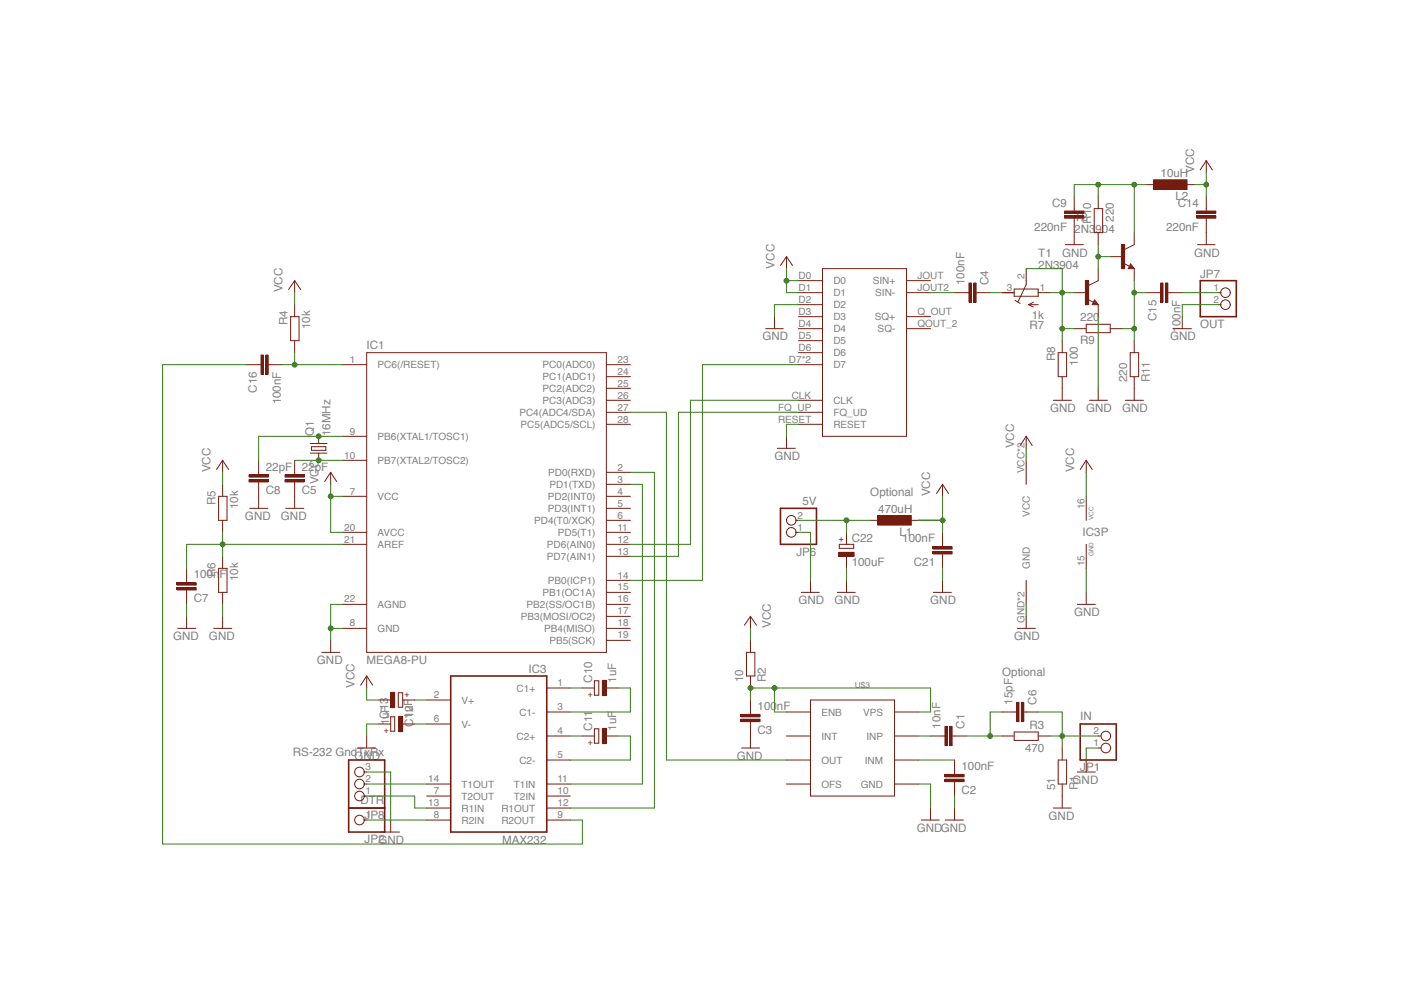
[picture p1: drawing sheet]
<svg xmlns="http://www.w3.org/2000/svg" width="297mm" height="210mm" viewBox="0 0 297 210" stroke-linecap="round" stroke-linejoin="round" font-family="sans-serif">
<path d="M253.9 59.4h7.7v7.6h-7.7zM165.1 107.6h7.6v7.6h-7.6zM95.4 143h20.3v33.1h-20.3zM73.8 160.8h7.6v10.2h-7.6z" fill="none" stroke="#751c10" stroke-width=".34"/>
<g fill="none" stroke="#751c10" stroke-width=".21">
<path d="M166.4 54.3l1.3 1.9M166.4 54.3l-1.3 1.9M166.4 54.3v2.5M162 69.5h3.7M163.9 67v2.5M257.7 61.9h.6M257.7 64.5h.6M217.1 92.3l1.3 2M217.1 92.3l-1.3 2M217.1 92.3v2.6M229.8 97.4v2.5M229.8 97.4l1.3 1.9"/>
<path d="M229.8 97.4l-1.3 1.9M168.3 112.6h.6M168.3 110.1h.6M199.4 102.5l1.3 1.9M199.4 102.5l-1.3 1.9M199.4 102.5v2.5M229.8 105v5.1M229.8 115.2v5.1M169.5 125.3h3.8M171.5 122.8v2.5M215.2 133h3.9M217.1 130.4v2.6"/>
<path d="M227.9 127.9h3.9M229.8 125.3v2.6M90.3 148.1h5.1M90.3 153.2h5.1M115.7 145.6h5M115.7 150.7h5M115.7 155.7h5M125.8 144.1h.9v3h-.9zM77 165.9h.6M77 168.4h.6M77 163.4h.6M90.3 165.9h5.1"/>
<path d="M90.3 168.4h5.1M90.3 171h5.1M90.3 173.5h5.1M115.7 160.8h5M115.7 165.9h5M115.7 168.4h5M115.7 171h5M115.7 173.5h5"/>
<circle cx="259.3" cy="64.5" r="1.02"/>
<circle cx="259.3" cy="61.9" r="1.02"/>
<circle cx="167.4" cy="112.6" r="1.02"/>
<circle cx="167.4" cy="110.1" r="1.02"/>
<circle cx="76.1" cy="168.4" r="1.02"/>
<circle cx="76.1" cy="165.9" r="1.02"/>
<circle cx="76.1" cy="163.4" r="1.02"/>
</g>
<path d="M127.4 143.9h.9v3.3h-.9z" fill="#751c10"/>
<path d="M123.2 145.6h2.6M125.8 154.2h.9v3.1h-.9zM127.4 144h.9v3.2h-.9zM128.3 145.6h2.5" fill="none" stroke="#751c10" stroke-width=".21"/>
<path d="M127.4 154.1h.9v3.2h-.9z" fill="#751c10"/>
<path d="M84.3 146.6h.9v3h-.9zM123.2 155.7h2.6M127.4 154.1h.9v3.2h-.9zM128.3 155.7h2.5" fill="none" stroke="#751c10" stroke-width=".21"/>
<path d="M82.6 146.5h.9v3.2h-.9z" fill="#751c10"/>
<path d="M80.1 148.1h2.6M82.7 146.5h.8v3.2h-.8zM82.7 151.7h.8v3h-.8zM85.2 148.1h2.5" fill="none" stroke="#751c10" stroke-width=".21"/>
<path d="M84.3 151.6h.9v3.2h-.9z" fill="#751c10"/>
<g fill="none" stroke="#751c10" stroke-width=".21">
<path d="M222.9 84.7h3.8M224.7 82.2v2.5M230.5 84.7h3.8M232.3 82.2v2.5M75.6 158.3h3.8M77.6 155.7v2.6M80.1 153.2h2.6M84.3 151.6h.9v3.2h-.9zM85.2 153.2h2.5M166.4 150.7h5.1M166.4 155.7h5.1M171.5 148.1h17.8v20.3h-17.8z"/>
<path d="M189.3 150.7h5M189.3 155.7h5M199.4 155.7h.5M201.4 155.7h.6M80.7 176.1h3.8M82.7 173.5v2.6M166.4 160.8h5.1M166.4 165.9h5.1M189.3 160.8h5M189.3 165.9h5"/>
</g>
<path d="M199.9 153.7h.5v4h-.5z" fill="#751c10"/>
<path d="M199.9 153.7h.5v4.1h-.5z" fill="none" stroke="#751c10" stroke-width=".21"/>
<path d="M200.9 153.7h.5v4h-.5z" fill="#751c10"/>
<path d="M196.9 155.7h2.5M200.9 153.7h.5v4.1h-.5zM202 155.7h2.5M202 163.4v.5M202 165.4v.5" fill="none" stroke="#751c10" stroke-width=".21"/>
<path d="M199.9 163.8h4.1v.6h-4.1z" fill="#751c10"/>
<path d="M199.9 163.9h4.1v.5h-4.1z" fill="none" stroke="#751c10" stroke-width=".21"/>
<path d="M199.9 164.9h4.1v.5h-4.1z" fill="#751c10"/>
<g fill="none" stroke="#751c10" stroke-width=".21">
<path d="M158.8 150.7v.5M158.8 152.7v.5M224.7 158.3v2.5M232.3 158.3h.6M232.3 155.7h.6M199.9 164.9h4.1v.5h-4.1zM202 160.8v2.6M202 165.9v2.5M222.9 171h3.8M223.9 160.8h1.8v5.1h-1.8zM224.7 165.9v5.1M227.9 163.4h3.9"/>
<path d="M229.8 160.8v2.6"/>
<circle cx="234" cy="158.3" r="1.02"/>
<circle cx="234" cy="155.7" r="1.02"/>
</g>
<path d="M228.5 153.2h7.7v7.6h-7.7z" fill="none" stroke="#751c10" stroke-width=".34"/>
<path d="M156.7 151.1h4.1v.6h-4.1z" fill="#751c10"/>
<path d="M156.7 151.2h4.1v.5h-4.1z" fill="none" stroke="#751c10" stroke-width=".21"/>
<path d="M156.7 152.2h4.1v.5h-4.1z" fill="#751c10"/>
<path d="M157.9 138h1.8v5h-1.8zM158.8 130.4v2.6M158.8 135.5v2.5M158.8 130.4l-1.3 1.9M158.8 130.4l1.2 1.9M156.7 152.2h4.1v.5h-4.1zM156.9 158.3h3.8M158.8 143v2.6M158.8 148.1v2.6M158.8 153.2v5.1M194.9 173.5h3.8M196.9 171v2.5" fill="none" stroke="#751c10" stroke-width=".21"/>
<path d="M185.7 109.1h7.1v2h-7.1z" fill="#751c10"/>
<path d="M164.4 94.9h3.9M166.4 92.3v2.6M184.2 110.1h2.5M185.7 109.1h7.1v2h-7.1zM191.8 110.1h2.5M212 155.7h2.6M214.6 154.9h5v1.8h-5zM214.6 150.7h.5M216.6 150.7h.5M219.6 155.7h2.6M200 173.5h3.8M202 171v2.5" fill="none" stroke="#751c10" stroke-width=".21"/>
<path d="M215.1 148.6h.5v4.1h-.5z" fill="#751c10"/>
<path d="M215.1 148.6h.5v4.1h-.5z" fill="none" stroke="#751c10" stroke-width=".21"/>
<path d="M216.1 148.6h.5v4.1h-.5z" fill="#751c10"/>
<path d="M47.1 97.4l1.3 1.9M47.1 97.4l-1.3 1.9M47.1 97.4v2.5M46.2 105h1.8v5.1h-1.8zM47.1 102.5v2.5M47.1 110.1v2.5M199.4 115.2v.5M199.4 117.2v.5M212 150.7h2.6M216.1 148.6h.5v4.1h-.5zM217.1 150.7h2.5" fill="none" stroke="#751c10" stroke-width=".21"/>
<path d="M197.4 115.7h4v.5h-4z" fill="#751c10"/>
<path d="M197.4 115.7h4v.5h-4z" fill="none" stroke="#751c10" stroke-width=".21"/>
<path d="M197.4 116.7h4v.5h-4z" fill="#751c10"/>
<path d="M177.6 115.2h3v.8h-3zM197.4 116.7h4v.5h-4zM199.4 112.6v2.6M199.4 117.7v2.6" fill="none" stroke="#751c10" stroke-width=".21"/>
<path d="M177.5 116.9h3.2v.8h-3.2z" fill="#751c10"/>
<g fill="none" stroke="#751c10" stroke-width=".21">
<path d="M62.3 59.4v2.5M62.3 59.4l1.3 1.8M62.3 59.4l-1.2 1.8M61.5 67h1.8v5.1h-1.8zM62.3 64.5v2.5M62.3 72.1v2.5M62.3 99.9v.5M65.6 93.8h3.6M65.6 95.9h3.6M65.9 94.5h3v.8h-3zM67.4 92.3v1.5M67.4 95.9v1.5"/>
<path d="M70 99.9v2.6M70 99.9l1.2 2M70 99.9l-1.3 2M62.3 102v.5M177.5 116.9h3.2v.8h-3.2zM179.1 112.6v2.6M179.1 117.7v2.6M68.1 138h3.8M70 135.5v2.5M177.1 125.3h3.9M179.1 122.8v2.5M197.5 125.3h3.8"/>
<path d="M199.4 122.8v2.5"/>
</g>
<path d="M60.3 100.4h4v.5h-4z" fill="#751c10"/>
<path d="M60.3 100.4h4.1v.6h-4.1z" fill="none" stroke="#751c10" stroke-width=".21"/>
<path d="M60.3 101.4h4v.6h-4z" fill="#751c10"/>
<path d="M54.7 99.9v.5M62.3 97.4v2.5M54.7 102v.5M60.3 101.5h4.1v.5h-4.1zM62.3 102.5v2.5" fill="none" stroke="#751c10" stroke-width=".21"/>
<path d="M52.7 100.4h4v.5h-4z" fill="#751c10"/>
<path d="M52.7 100.4h4v.6h-4z" fill="none" stroke="#751c10" stroke-width=".21"/>
<path d="M52.7 101.4h4v.6h-4z" fill="#751c10"/>
<path d="M54.7 97.4v2.5M52.7 101.5h4v.5h-4zM52.9 107.6h3.8M54.7 102.5v5.1M60.5 107.6h3.8M62.3 105v2.6M39.5 122.8v.5M39.5 124.8v.5M77.6 143l1.2 2M77.6 143l-1.3 2M77.6 143v2.6" fill="none" stroke="#751c10" stroke-width=".21"/>
<path d="M37.4 123.3h4.1v.5h-4.1z" fill="#751c10"/>
<path d="M37.4 123.3h4.1v.5h-4.1z" fill="none" stroke="#751c10" stroke-width=".21"/>
<path d="M37.4 124.3h4.1v.5h-4.1z" fill="#751c10"/>
<g fill="none" stroke="#751c10" stroke-width=".21">
<path d="M72.5 77.2h5.1M77.6 74.6h50.7v63.4h-50.7zM128.3 79.7h5.1M128.3 77.2h5.1M204.5 61.9h.5M206.5 61.9h.5M72.5 97.4h5.1M72.5 92.3h5.1M128.3 99.9h5.1M128.3 89.8h5.1M128.3 87.2h5.1M128.3 84.7h5.1"/>
<path d="M128.3 82.2h5.1M47.1 117.7v2.6M72.5 105h5.1M72.5 115.2h5.1M72.5 112.6h5.1M128.3 105h5.1M128.3 115.2h5.1M128.3 112.6h5.1M128.3 117.7h5.1M128.3 110.1h5.1M128.3 107.6h5.1M128.3 102.5h5.1"/>
<path d="M37.4 124.3h4.1v.5h-4.1zM37.6 133h3.8M39.5 120.3v2.5M39.5 125.3v2.6M39.5 130.4v2.6M45.2 133h3.8M46.2 120.3h1.8v5h-1.8zM47.1 125.3v2.6M47.1 130.4v2.6M72.5 133h5.1M72.5 127.9h5.1M128.3 125.3h5.1"/>
<path d="M128.3 133h5.1M128.3 135.5h5.1M128.3 127.9h5.1M128.3 130.4h5.1M128.3 122.8h5.1"/>
</g>
<path d="M205 59.9h.5v4h-.5z" fill="#751c10"/>
<path d="M205 59.9h.5v4.1h-.5z" fill="none" stroke="#751c10" stroke-width=".21"/>
<path d="M206 59.9h.5v4h-.5z" fill="#751c10"/>
<path d="M206 59.9h.5v4.1h-.5zM232.3 59.4l-2 1M202 61.9h2.5M207 61.9h2.5M230.1 63.4l1.2 .6M231.6 63.5l.7 1h-1.2zM231.6 64l.2 .2h-.5l.3-.5 .5 .6h-.8" fill="none" stroke="#751c10" stroke-width=".21"/>
<path d="M229.6 59.4h.7v5h-.7z" fill="#751c10"/>
<path d="M229.6 59.4h.7v5.1h-.7zM232.3 56.8v2.6M237.8 55.7l1.2 .6M239.2 55.8l.8 1h-1.3zM239.2 56.3l.2 .3h-.4l.2-.5 .5 .6h-.7M240 51.8l-2.1 1M227.3 61.9h2.5M232.3 64.5v2.5" fill="none" stroke="#751c10" stroke-width=".21"/>
<path d="M237.2 51.7h.7v5.1h-.7z" fill="#751c10"/>
<g fill="none" stroke="#751c10" stroke-width=".21">
<path d="M255.2 34l1.3 1.9M255.2 34l-1.3 1.9M255.2 34v2.5M217.1 56.8v3.4l-1.7 3.6M227.3 44.1v.6M227.3 46.2v.5M231.5 44.1h1.8v5.1h-1.8zM232.3 41.6v2.5M232.3 49.2v2.6M234.9 54.3h2.5M237.3 51.8h.6v5h-.6zM240 49.2v2.6"/>
<path d="M240 56.8v2.6M212 61.9h2.6M214.6 61.2h5v1.5h-5zM214.7 63.5l1.1 .7M217.6 64.5h2M217.6 64.5l1 .5M218.6 64l-1 .5M219.6 61.9h2.6M223.9 74.6h1.8v5.1h-1.8zM224.7 72.1v2.5M224.7 79.7v2.5M227.3 69.5h2.5"/>
<path d="M229.8 68.6h5.1v1.8h-5.1zM234.9 69.5h2.5"/>
</g>
<path d="M225.2 45.6h4.1v.6h-4.1z" fill="#751c10"/>
<path d="M225.2 45.7h4.1v.5h-4.1z" fill="none" stroke="#751c10" stroke-width=".21"/>
<path d="M225.2 44.6h4.1v.5h-4.1z" fill="#751c10"/>
<path d="M225.2 44.7h4.1v.5h-4.1zM225.4 51.8h3.8M227.3 41.6v2.5M227.3 46.7v5.1M239.1 74.6h1.8v5.1h-1.8zM240 72.1v2.5M240 79.7v5M238.1 84.7h3.8" fill="none" stroke="#751c10" stroke-width=".21"/>
<path d="M244 38h7.1v2.1h-7.1z" fill="#751c10"/>
<path d="M242.5 39.1h2.5M244 38.1h7.1v2h-7.1zM250.1 39.1h2.6M255.2 44.1v.6M255.2 46.2v.5" fill="none" stroke="#751c10" stroke-width=".21"/>
<path d="M253.2 45.6h4v.6h-4z" fill="#751c10"/>
<path d="M253.2 45.7h4v.5h-4z" fill="none" stroke="#751c10" stroke-width=".21"/>
<path d="M253.2 44.6h4v.5h-4z" fill="#751c10"/>
<path d="M253.2 44.7h4v.5h-4zM253.3 51.8h3.8M255.2 41.6v2.5M255.2 46.7v5.1M245 61.9h.6M247.1 61.9h.5" fill="none" stroke="#751c10" stroke-width=".21"/>
<path d="M246.5 59.9h.6v4h-.6z" fill="#751c10"/>
<path d="M246.6 59.9h.5v4.1h-.5z" fill="none" stroke="#751c10" stroke-width=".21"/>
<path d="M245.5 59.9h.5v4h-.5z" fill="#751c10"/>
<path d="M245.6 59.9h.5v4.1h-.5zM54.7 77.2h.5M56.7 77.2h.6M242.5 61.9h2.5M247.6 61.9h2.5M248.3 69.5h3.8M250.1 67v2.5" fill="none" stroke="#751c10" stroke-width=".21"/>
<path d="M56.2 75.1h.5v4.1h-.5z" fill="#751c10"/>
<path d="M56.2 75.1h.5v4.1h-.5z" fill="none" stroke="#751c10" stroke-width=".21"/>
<path d="M55.2 75.1h.5v4.1h-.5z" fill="#751c10"/>
<g fill="none" stroke="#751c10" stroke-width=".21">
<path d="M168.9 59.4h5.1M174 56.8h17.8v35.5h-17.8zM191.8 59.4h5.1M52.2 77.2h2.5M55.2 75.1h.5v4.1h-.5zM57.3 77.2h2.5M168.9 77.2h5.1M168.9 61.9h5.1M168.9 64.5h5.1M168.9 67h5.1M168.9 69.5h5.1M168.9 72.1h5.1"/>
<path d="M168.9 74.6h5.1M191.8 61.9h5.1M191.8 67h5.1M191.8 69.5h5.1M168.9 84.7h5.1M168.9 87.2h5.1M168.9 89.8h5.1M217.1 97.4v5.1M217.1 122.8v5.1M77 173.5h.6"/>
<circle cx="76.1" cy="173.5" r="1.02"/>
</g>
<path d="M73.8 171h7.6v5.1h-7.6z" fill="none" stroke="#751c10" stroke-width=".34"/>
<path d="M166.4 56.8v5.1h2.5M166.4 59.4h2.5M217.1 94.9v2.5" fill="none" stroke="#387919" stroke-width=".21"/>
<circle cx="166.4" cy="59.4" r=".51" fill="#387919"/>
<g fill="none" stroke="#387919" stroke-width=".21">
<path d="M229.8 99.9v5.1M194.3 110.1h5.1M199.4 105v7.6M158.8 133v2.5"/>
<circle cx="166.4" cy="59.4" r=".51"/>
</g>
<circle cx="199.4" cy="110.1" r=".51" fill="#387919"/>
<g fill="none" stroke="#387919" stroke-width=".21">
<path d="M62.3 61.9v2.6M47.1 99.9v2.6M70 105h2.5M70 102.5v10.1h2.5M77.6 145.6v2.5h2.5"/>
<circle cx="199.4" cy="110.1" r=".51"/>
</g>
<circle cx="69.9" cy="105" r=".51" fill="#387919"/>
<g fill="none" stroke="#387919" stroke-width=".21">
<path d="M252.7 39.1h2.5M255.2 36.5v5.1"/>
<circle cx="70" cy="105" r=".51"/>
</g>
<circle cx="255.2" cy="39" r=".51" fill="#387919"/>
<g fill="none" stroke="#387919" stroke-width=".21">
<path d="M168.9 64.5h-5v2.5M168.9 89.8h-2.5v2.5M168.9 112.6h2.6v10.2M39.5 127.9v2.5M47.1 127.9v2.5M70 133h2.5M72.5 127.9h-2.5v7.6M179.1 120.3v2.5M199.4 120.3v2.5M217.1 127.9v2.5M229.8 120.3v5M80.1 153.2h-2.5v2.5"/>
<path d="M232.3 158.3h-2.5v2.5M77.6 163.4h5.1v10.1M194.3 165.9h2.6v5.1M202 168.4v2.6"/>
<circle cx="255.2" cy="39.1" r=".51"/>
</g>
<circle cx="69.9" cy="132.9" r=".51" fill="#387919"/>
<g fill="none" stroke="#387919" stroke-width=".21">
<path d="M232.3 67v15.2M257.7 64.5h-7.6v2.5M133.4 99.9h5.1v71.1h-17.8M133.4 102.5h2.5v63.4h-15.2M120.7 145.6h2.5M120.7 155.7h2.5M130.8 145.6h2.6v5.1h-12.7M130.8 155.7h2.6v5.1h-12.7M219.6 150.7h5.1v7.6M222.2 155.7h10.1M77.6 168.4h10.1v2.6h2.6"/>
<circle cx="70" cy="133" r=".51"/>
</g>
<circle cx="224.7" cy="155.7" r=".51" fill="#387919"/>
<g fill="none" stroke="#387919" stroke-width=".21">
<path d="M158.8 148.1v-2.5h38.1v5.1h-2.6M163.9 145.6v5.1h2.5M194.3 160.8h7.7"/>
<circle cx="224.7" cy="155.7" r=".51"/>
</g>
<circle cx="163.8" cy="145.6" r=".51" fill="#387919"/>
<circle cx="163.9" cy="145.6" r=".51" fill="none" stroke="#387919" stroke-width=".21"/>
<circle cx="158.7" cy="145.6" r=".51" fill="#387919"/>
<g fill="none" stroke="#387919" stroke-width=".21">
<path d="M168.9 110.1h15.3M179.1 110.1v2.5"/>
<circle cx="158.8" cy="145.6" r=".51"/>
</g>
<circle cx="179.1" cy="110.1" r=".51" fill="#387919"/>
<g fill="none" stroke="#387919" stroke-width=".21">
<path d="M194.3 155.7h2.6M204.5 155.7h7.5M212 150.7h-2.5v5M77.6 165.9h12.7"/>
<circle cx="179.1" cy="110.1" r=".51"/>
</g>
<circle cx="209.5" cy="155.7" r=".51" fill="#387919"/>
<g fill="none" stroke="#387919" stroke-width=".21">
<path d="M133.4 87.2h7.6v73.6h25.4M47.1 112.6v5.1M47.1 115.2h-7.6v5.1"/>
<circle cx="209.5" cy="155.7" r=".51"/>
</g>
<circle cx="47.1" cy="115.2" r=".51" fill="#387919"/>
<g fill="none" stroke="#387919" stroke-width=".21">
<path d="M62.3 97.4h10.2M47.1 115.2h25.4"/>
<circle cx="47.1" cy="115.2" r=".51"/>
</g>
<circle cx="67.4" cy="97.4" r=".51" fill="#387919"/>
<g fill="none" stroke="#387919" stroke-width=".21">
<path d="M72.5 92.3h-17.8v5.1"/>
<circle cx="67.4" cy="97.4" r=".51"/>
</g>
<circle cx="67.4" cy="92.3" r=".51" fill="#387919"/>
<g fill="none" stroke="#387919" stroke-width=".21">
<path d="M59.8 77.2h12.7M62.3 74.6v2.6M168.9 77.2h-20.3v45.6h-15.2M168.9 87.2h-25.4v30.5h-10.1M168.9 84.7h-22.8v30.5h-12.7M87.7 148.1h2.6M87.7 153.2h2.6"/>
<circle cx="67.4" cy="92.3" r=".51"/>
</g>
<circle cx="62.3" cy="77.1" r=".51" fill="#387919"/>
<g fill="none" stroke="#387919" stroke-width=".21">
<path d="M217.1 56.8h7.6v15.3M196.9 61.9h5.1M224.7 61.9h2.6M224.7 69.5h2.6"/>
<circle cx="62.3" cy="77.2" r=".51"/>
</g>
<circle cx="224.7" cy="61.9" r=".51" fill="#387919"/>
<circle cx="224.7" cy="61.9" r=".51" fill="none" stroke="#387919" stroke-width=".21"/>
<circle cx="224.7" cy="69.5" r=".51" fill="#387919"/>
<g fill="none" stroke="#387919" stroke-width=".21">
<path d="M232.3 54.3h2.6M232.3 51.8v5M222.2 61.9h2.5"/>
<circle cx="224.7" cy="69.5" r=".51"/>
</g>
<circle cx="232.3" cy="54.3" r=".51" fill="#387919"/>
<g fill="none" stroke="#387919" stroke-width=".21">
<path d="M232.3 39.1v2.5M227.3 41.6v-2.5h12.7v10.1"/>
<circle cx="232.3" cy="54.3" r=".51"/>
</g>
<circle cx="232.3" cy="39" r=".51" fill="#387919"/>
<g fill="none" stroke="#387919" stroke-width=".21">
<path d="M240 39.1h2.5"/>
<circle cx="232.3" cy="39.1" r=".51"/>
</g>
<circle cx="239.9" cy="39" r=".51" fill="#387919"/>
<g fill="none" stroke="#387919" stroke-width=".21">
<path d="M240 59.4v12.7M237.4 69.5h2.6M240 61.9h2.5M250.1 61.9h7.6"/>
<circle cx="240" cy="39.1" r=".51"/>
</g>
<circle cx="239.9" cy="69.5" r=".51" fill="#387919"/>
<circle cx="240" cy="69.5" r=".51" fill="none" stroke="#387919" stroke-width=".21"/>
<circle cx="239.9" cy="61.9" r=".51" fill="#387919"/>
<g fill="none" stroke="#387919" stroke-width=".21">
<path d="M52.2 77.2h-17.8v101.4h88.8v-5.1h-2.5M209.5 61.9h2.5M77.6 173.5h12.7"/>
<circle cx="240" cy="61.9" r=".51"/>
</g>
<g font-size="2.5" fill="#808080">
<text x="245.5" y="37.5">10uH</text>
<text x="252.6" y="36.5" transform="rotate(-90 252.6 36.5)">VCC</text>
<text x="222.6" y="43.8">C9</text>
<text x="227.3" y="46.7">T2</text>
<text x="230.8" y="47.4" transform="rotate(-90 230.8 47.4)">R10</text>
<text x="235.6" y="46.9" transform="rotate(-90 235.6 46.9)">220</text>
<text x="248.7" y="42.3">L2</text>
<text x="249.2" y="43.8">C14</text>
<text x="218.8" y="48.8">220nF</text>
<text x="227.3" y="49.2">2N3904</text>
<text x="246.7" y="48.8">220nF</text>
<text x="163.8" y="56.8" transform="rotate(-90 163.8 56.8)">VCC</text>
<text x="219.7" y="56.8">2N3904</text>
<text x="219.7" y="54.3">T1</text>
<text x="224.7" y="54.3">GND</text>
<text x="252.6" y="54.3">GND</text>
<text x="253.9" y="58.7">JP7</text>
<text x="59.8" y="61.9" transform="rotate(-90 59.8 61.9)">VCC</text>
<text x="204.1" y="60.4" transform="rotate(-90 204.1 60.4)">100nF</text>
<text x="209.1" y="60.4" transform="rotate(-90 209.1 60.4)">C4</text>
<text x="60.8" y="68.8" transform="rotate(-90 60.8 68.8)">R4</text>
<text x="65.6" y="69.7" transform="rotate(-90 65.6 69.7)">10k</text>
<text x="217.8" y="69.6">R7</text>
<text x="218.3" y="67.5">1k</text>
<text x="228.5" y="68">220</text>
<text x="244.7" y="67.9" transform="rotate(-90 244.7 67.9)">C15</text>
<text x="249.7" y="70.4" transform="rotate(-90 249.7 70.4)">100nF</text>
<text x="253.9" y="69.5">OUT</text>
<text x="77.5" y="73.8">IC1</text>
<text x="161.3" y="72">GND</text>
<text x="223.2" y="76.4" transform="rotate(-90 223.2 76.4)">R8</text>
<text x="228" y="77.4" transform="rotate(-90 228 77.4)">100</text>
<text x="228.5" y="72.8">R9</text>
<text x="247.6" y="72">GND</text>
<text x="54.3" y="83.1" transform="rotate(-90 54.3 83.1)">C16</text>
<text x="238.4" y="80.9" transform="rotate(-90 238.4 80.9)">220</text>
<text x="243.2" y="80.9" transform="rotate(-90 243.2 80.9)">R11</text>
<text x="59.4" y="85.6" transform="rotate(-90 59.4 85.6)">100nF</text>
<text x="222.2" y="87.3">GND</text>
<text x="229.8" y="87.3">GND</text>
<text x="237.4" y="87.3">GND</text>
<text x="66.4" y="92.3" transform="rotate(-90 66.4 92.3)">Q1</text>
<text x="69.9" y="92.3" transform="rotate(-90 69.9 92.3)">16MHz</text>
<text x="214.6" y="94.9" transform="rotate(-90 214.6 94.9)">VCC</text>
<text x="44.6" y="99.9" transform="rotate(-90 44.6 99.9)">VCC</text>
<text x="56.2" y="99.6">22pF</text>
<text x="63.8" y="99.6">22pF</text>
<text x="163.8" y="97.4">GND</text>
<text x="227.3" y="99.9" transform="rotate(-90 227.3 99.9)">VCC</text>
<text x="45.6" y="106.9" transform="rotate(-90 45.6 106.9)">R5</text>
<text x="50.4" y="107.7" transform="rotate(-90 50.4 107.7)">10k</text>
<text x="56.2" y="104.6">C8</text>
<text x="63.8" y="104.6">C5</text>
<text x="67.4" y="102.5" transform="rotate(-90 67.4 102.5)">VCC</text>
<text x="169.7" y="106.8">5V</text>
<text x="184.1" y="105">Optional</text>
<text x="196.8" y="105" transform="rotate(-90 196.8 105)">VCC</text>
<text x="51.8" y="110.1">GND</text>
<text x="59.4" y="110.1">GND</text>
<text x="185.8" y="108.6">470uH</text>
<text x="190.3" y="113.4">L1</text>
<text x="229" y="113.4">IC3P</text>
<text x="168.5" y="117.6">JP6</text>
<text x="180.2" y="119.7">100uF</text>
<text x="180.2" y="114.7">C22</text>
<text x="190.9" y="114.8">100nF</text>
<text x="193.3" y="119.8">C21</text>
<text x="41" y="122.4">100nF</text>
<text x="45.6" y="122.1" transform="rotate(-90 45.6 122.1)">R6</text>
<text x="50.4" y="122.9" transform="rotate(-90 50.4 122.9)">10k</text>
<text x="41" y="127.5">C7</text>
<text x="168.9" y="127.8">GND</text>
<text x="176.5" y="127.8">GND</text>
<text x="196.8" y="127.8">GND</text>
<text x="227.3" y="130.4">GND</text>
<text x="36.6" y="135.4">GND</text>
<text x="44.2" y="135.4">GND</text>
<text x="163.1" y="132.9" transform="rotate(-90 163.1 132.9)">VCC</text>
<text x="214.6" y="135.4">GND</text>
<text x="67.1" y="140.5">GND</text>
<text x="77.5" y="140.5">MEGA8-PU</text>
<text x="111.8" y="142.4">IC3</text>
<text x="212" y="143.1">Optional</text>
<text x="75" y="145.6" transform="rotate(-90 75 145.6)">VCC</text>
<text x="125.3" y="144.5" transform="rotate(-90 125.3 144.5)">C10</text>
<text x="130.4" y="144.5" transform="rotate(-90 130.4 144.5)">1uF</text>
<text x="157.2" y="144.3" transform="rotate(-90 157.2 144.3)">10</text>
<text x="162" y="144.3" transform="rotate(-90 162 144.3)">R2</text>
<text x="214.2" y="149.1" transform="rotate(-90 214.2 149.1)">15pF</text>
<text x="219.3" y="149.1" transform="rotate(-90 219.3 149.1)">C6</text>
<text x="82.1" y="152.1" transform="rotate(-90 82.1 152.1)">C13</text>
<text x="82.3" y="153.5" transform="rotate(-90 82.3 153.5)">1uF</text>
<text x="87.2" y="152.1" transform="rotate(-90 87.2 152.1)">1uF</text>
<text x="87.4" y="153.8" transform="rotate(-90 87.4 153.8)">C12</text>
<text x="125.3" y="154.6" transform="rotate(-90 125.3 154.6)">C11</text>
<text x="130.4" y="154.6" transform="rotate(-90 130.4 154.6)">1uF</text>
<text x="160.3" y="150.3">100nF</text>
<text x="160.3" y="155.4">C3</text>
<text x="199" y="154.2" transform="rotate(-90 199 154.2)">10nF</text>
<text x="204.1" y="154.2" transform="rotate(-90 204.1 154.2)">C1</text>
<text x="217.8" y="154.2">R3</text>
<text x="228.5" y="152.4">IN</text>
<text x="62" y="160.1">RS-232 GndTxRx</text>
<text x="75" y="160.8">GND</text>
<text x="155.9" y="160.8">GND</text>
<text x="216.9" y="159">470</text>
<text x="203.4" y="163">100nF</text>
<text x="223.2" y="167.2" transform="rotate(-90 223.2 167.2)">51</text>
<text x="226.9" y="165.9">GND</text>
<text x="228" y="167.2" transform="rotate(-90 228 167.2)">R1</text>
<text x="228.5" y="163.2">JP1</text>
<text x="76.3" y="170.2">DTR</text>
<text x="77.1" y="173.4">JP8</text>
<text x="203.4" y="168">C2</text>
<text x="221.9" y="173.5">GND</text>
<text x="77.1" y="178.4">JP2</text>
<text x="80.1" y="178.6">GND</text>
<text x="106.2" y="178.6">MAX232</text>
<text x="193.9" y="176">GNDGND</text>
</g>
<g font-size="2.1" fill="#808080">
<text x="168.9" y="59">D0</text>
<text x="194.1" y="59">JOUT</text>
<text x="216.8" y="59" transform="rotate(-90 216.8 59)">2</text>
<text x="168.9" y="61.5">D1</text>
<text x="168.9" y="64.1">D2</text>
<text x="176.3" y="60.1">D0</text>
<text x="176.3" y="62.7">D1</text>
<text x="176.3" y="65.2">D2</text>
<text x="184.7" y="60.1">SIN+</text>
<text x="185.2" y="62.7">SIN-</text>
<text x="194.1" y="61.5">JOUT2</text>
<text x="213" y="61.5">3</text>
<text x="220" y="61.5">1</text>
<text x="256.7" y="61.5">1</text>
<text x="256.7" y="64.1">2</text>
<text x="168.9" y="66.6">D3</text>
<text x="168.9" y="69.1">D4</text>
<text x="168.9" y="71.7">D5</text>
<text x="176.3" y="67.7">D3</text>
<text x="176.3" y="70.3">D4</text>
<text x="185.1" y="67.7">SQ+</text>
<text x="185.7" y="70.3">SQ-</text>
<text x="194.1" y="66.6">Q_OUT</text>
<text x="194.1" y="69.1">QOUT_2</text>
<text x="74" y="76.8">1</text>
<text x="79.9" y="77.9">PC6(/RESET)</text>
<text x="114.8" y="77.9">PC0(ADC0)</text>
<text x="130.6" y="76.8">23</text>
<text x="166.9" y="76.8">D7*2</text>
<text x="168.9" y="74.2">D6</text>
<text x="176.3" y="72.8">D5</text>
<text x="176.3" y="75.3">D6</text>
<text x="176.3" y="77.9">D7</text>
<text x="114.8" y="82.9">PC2(ADC2)</text>
<text x="114.8" y="80.4">PC1(ADC1)</text>
<text x="130.6" y="81.8">25</text>
<text x="130.6" y="79.3">24</text>
<text x="109.9" y="88">PC4(ADC4/SDA)</text>
<text x="114.8" y="85.5">PC3(ADC3)</text>
<text x="130.6" y="89.4">28</text>
<text x="130.6" y="86.9">27</text>
<text x="130.6" y="84.4">26</text>
<text x="164.6" y="86.9">FQ_UP</text>
<text x="164.6" y="89.4">RESET</text>
<text x="167.5" y="84.4">CLK</text>
<text x="176.3" y="85.5">CLK</text>
<text x="176.3" y="88">FQ_UD</text>
<text x="74" y="92">9</text>
<text x="79.9" y="93.1">PB6(XTAL1/TOSC1)</text>
<text x="110.1" y="90.6">PC5(ADC5/SCL)</text>
<text x="176.3" y="90.6">RESET</text>
<text x="72.8" y="97">10</text>
<text x="79.9" y="98.2">PB7(XTAL2/TOSC2)</text>
<text x="116" y="100.7">PD0(RXD)</text>
<text x="130.6" y="99.6">2</text>
<text x="216.8" y="100.1" transform="rotate(-90 216.8 100.1)">VCC*2</text>
<text x="74" y="104.7">7</text>
<text x="79.9" y="105.8">VCC</text>
<text x="115.9" y="105.8">PD2(INT0)</text>
<text x="116.2" y="103.2">PD1(TXD)</text>
<text x="130.6" y="107.2">5</text>
<text x="130.6" y="104.7">4</text>
<text x="130.6" y="102.1">3</text>
<text x="229.5" y="107.7" transform="rotate(-90 229.5 107.7)">16</text>
<text x="72.8" y="112.3">20</text>
<text x="79.9" y="113.4">AVCC</text>
<text x="113" y="110.8">PD4(T0/XCK)</text>
<text x="115.9" y="108.3">PD3(INT1)</text>
<text x="118" y="113.4">PD5(T1)</text>
<text x="130.6" y="112.3">11</text>
<text x="130.6" y="109.7">6</text>
<text x="168.7" y="112.3">1</text>
<text x="168.7" y="109.7">2</text>
<text x="217.9" y="109.3" transform="rotate(-90 217.9 109.3)">VCC</text>
<text x="72.8" y="114.8">21</text>
<text x="79.9" y="115.9">AREF</text>
<text x="115.7" y="118.5">PD7(AIN1)</text>
<text x="115.7" y="115.9">PD6(AIN0)</text>
<text x="130.6" y="117.3">13</text>
<text x="130.6" y="114.8">12</text>
<text x="229.5" y="119.9" transform="rotate(-90 229.5 119.9)">15</text>
<text x="115.9" y="123.5">PB0(ICP1)</text>
<text x="130.6" y="124.9">15</text>
<text x="130.6" y="122.4">14</text>
<text x="217.9" y="120.4" transform="rotate(-90 217.9 120.4)">GND</text>
<text x="72.8" y="127.5">22</text>
<text x="79.9" y="128.6">AGND</text>
<text x="110.2" y="131.1">PB3(MOSI/OC2)</text>
<text x="111.4" y="128.6">PB2(SS/OC1B)</text>
<text x="114.8" y="126.1">PB1(OC1A)</text>
<text x="130.6" y="130">17</text>
<text x="130.6" y="127.5">16</text>
<text x="216.8" y="131.8" transform="rotate(-90 216.8 131.8)">GND*2</text>
<text x="74" y="132.6">8</text>
<text x="79.9" y="133.7">GND</text>
<text x="115.1" y="133.7">PB4(MISO)</text>
<text x="116.2" y="136.2">PB5(SCK)</text>
<text x="130.6" y="135.1">19</text>
<text x="130.6" y="132.6">18</text>
<text x="91.8" y="147.8">2</text>
<text x="97.6" y="148.9">V+</text>
<text x="109.3" y="146.4">C1+</text>
<text x="117.9" y="145.2">1</text>
<text x="91.8" y="152.8">6</text>
<text x="97.6" y="154">V-</text>
<text x="109.9" y="151.4">C1-</text>
<text x="117.9" y="150.3">3</text>
<text x="117.9" y="155.4">4</text>
<text x="173.8" y="151.4">ENB</text>
<text x="182.6" y="151.4">VPS</text>
<text x="231.4" y="155.4">2</text>
<text x="109.3" y="156.5">C2+</text>
<text x="109.9" y="161.6">C2-</text>
<text x="117.9" y="160.5">5</text>
<text x="173.8" y="161.6">OUT</text>
<text x="173.8" y="156.5">INT</text>
<text x="183" y="161.6">INM</text>
<text x="183.3" y="156.5">INP</text>
<text x="231.4" y="157.9">1</text>
<text x="77.3" y="165.5">2</text>
<text x="77.3" y="163">3</text>
<text x="90.6" y="165.5">14</text>
<text x="97.6" y="166.6">T1OUT</text>
<text x="108.7" y="166.6">T1IN</text>
<text x="117.9" y="165.5">11</text>
<text x="173.8" y="166.6">OFS</text>
<text x="182.1" y="166.6">GND</text>
<text x="77.3" y="168.1">1</text>
<text x="77.3" y="173.1">1</text>
<text x="90.6" y="170.6">13</text>
<text x="91.8" y="168.1">7</text>
<text x="91.8" y="173.1">8</text>
<text x="97.6" y="169.2">T2OUT</text>
<text x="97.6" y="171.7">R1IN</text>
<text x="106.1" y="171.7">R1OUT</text>
<text x="108.7" y="169.2">T2IN</text>
<text x="117.9" y="168.1">10</text>
<text x="117.9" y="170.6">12</text>
<text x="117.9" y="173.1">9</text>
<text x="97.6" y="174.3">R2IN</text>
<text x="106.1" y="174.3">R2OUT</text>
</g>
<g font-size="1.8" fill="#751c10">
<text x="178.5" y="114.7" transform="rotate(-90 178.5 114.7)">+</text>
<text x="85.6" y="147.5">+</text>
<text x="124.3" y="147.4">+</text>
<text x="81.2" y="155.1">+</text>
<text x="124.3" y="157.6">+</text>
</g>
<text font-size="1.8" fill="#808080" x="180.8" y="145.6">U$3</text>
<g font-size="1.4" fill="#808080">
<text x="231.3" y="110.1" transform="rotate(-90 231.3 110.1)">VCC</text>
<text x="231.3" y="117.7" transform="rotate(-90 231.3 117.7)">GND</text>
</g>
</svg>
